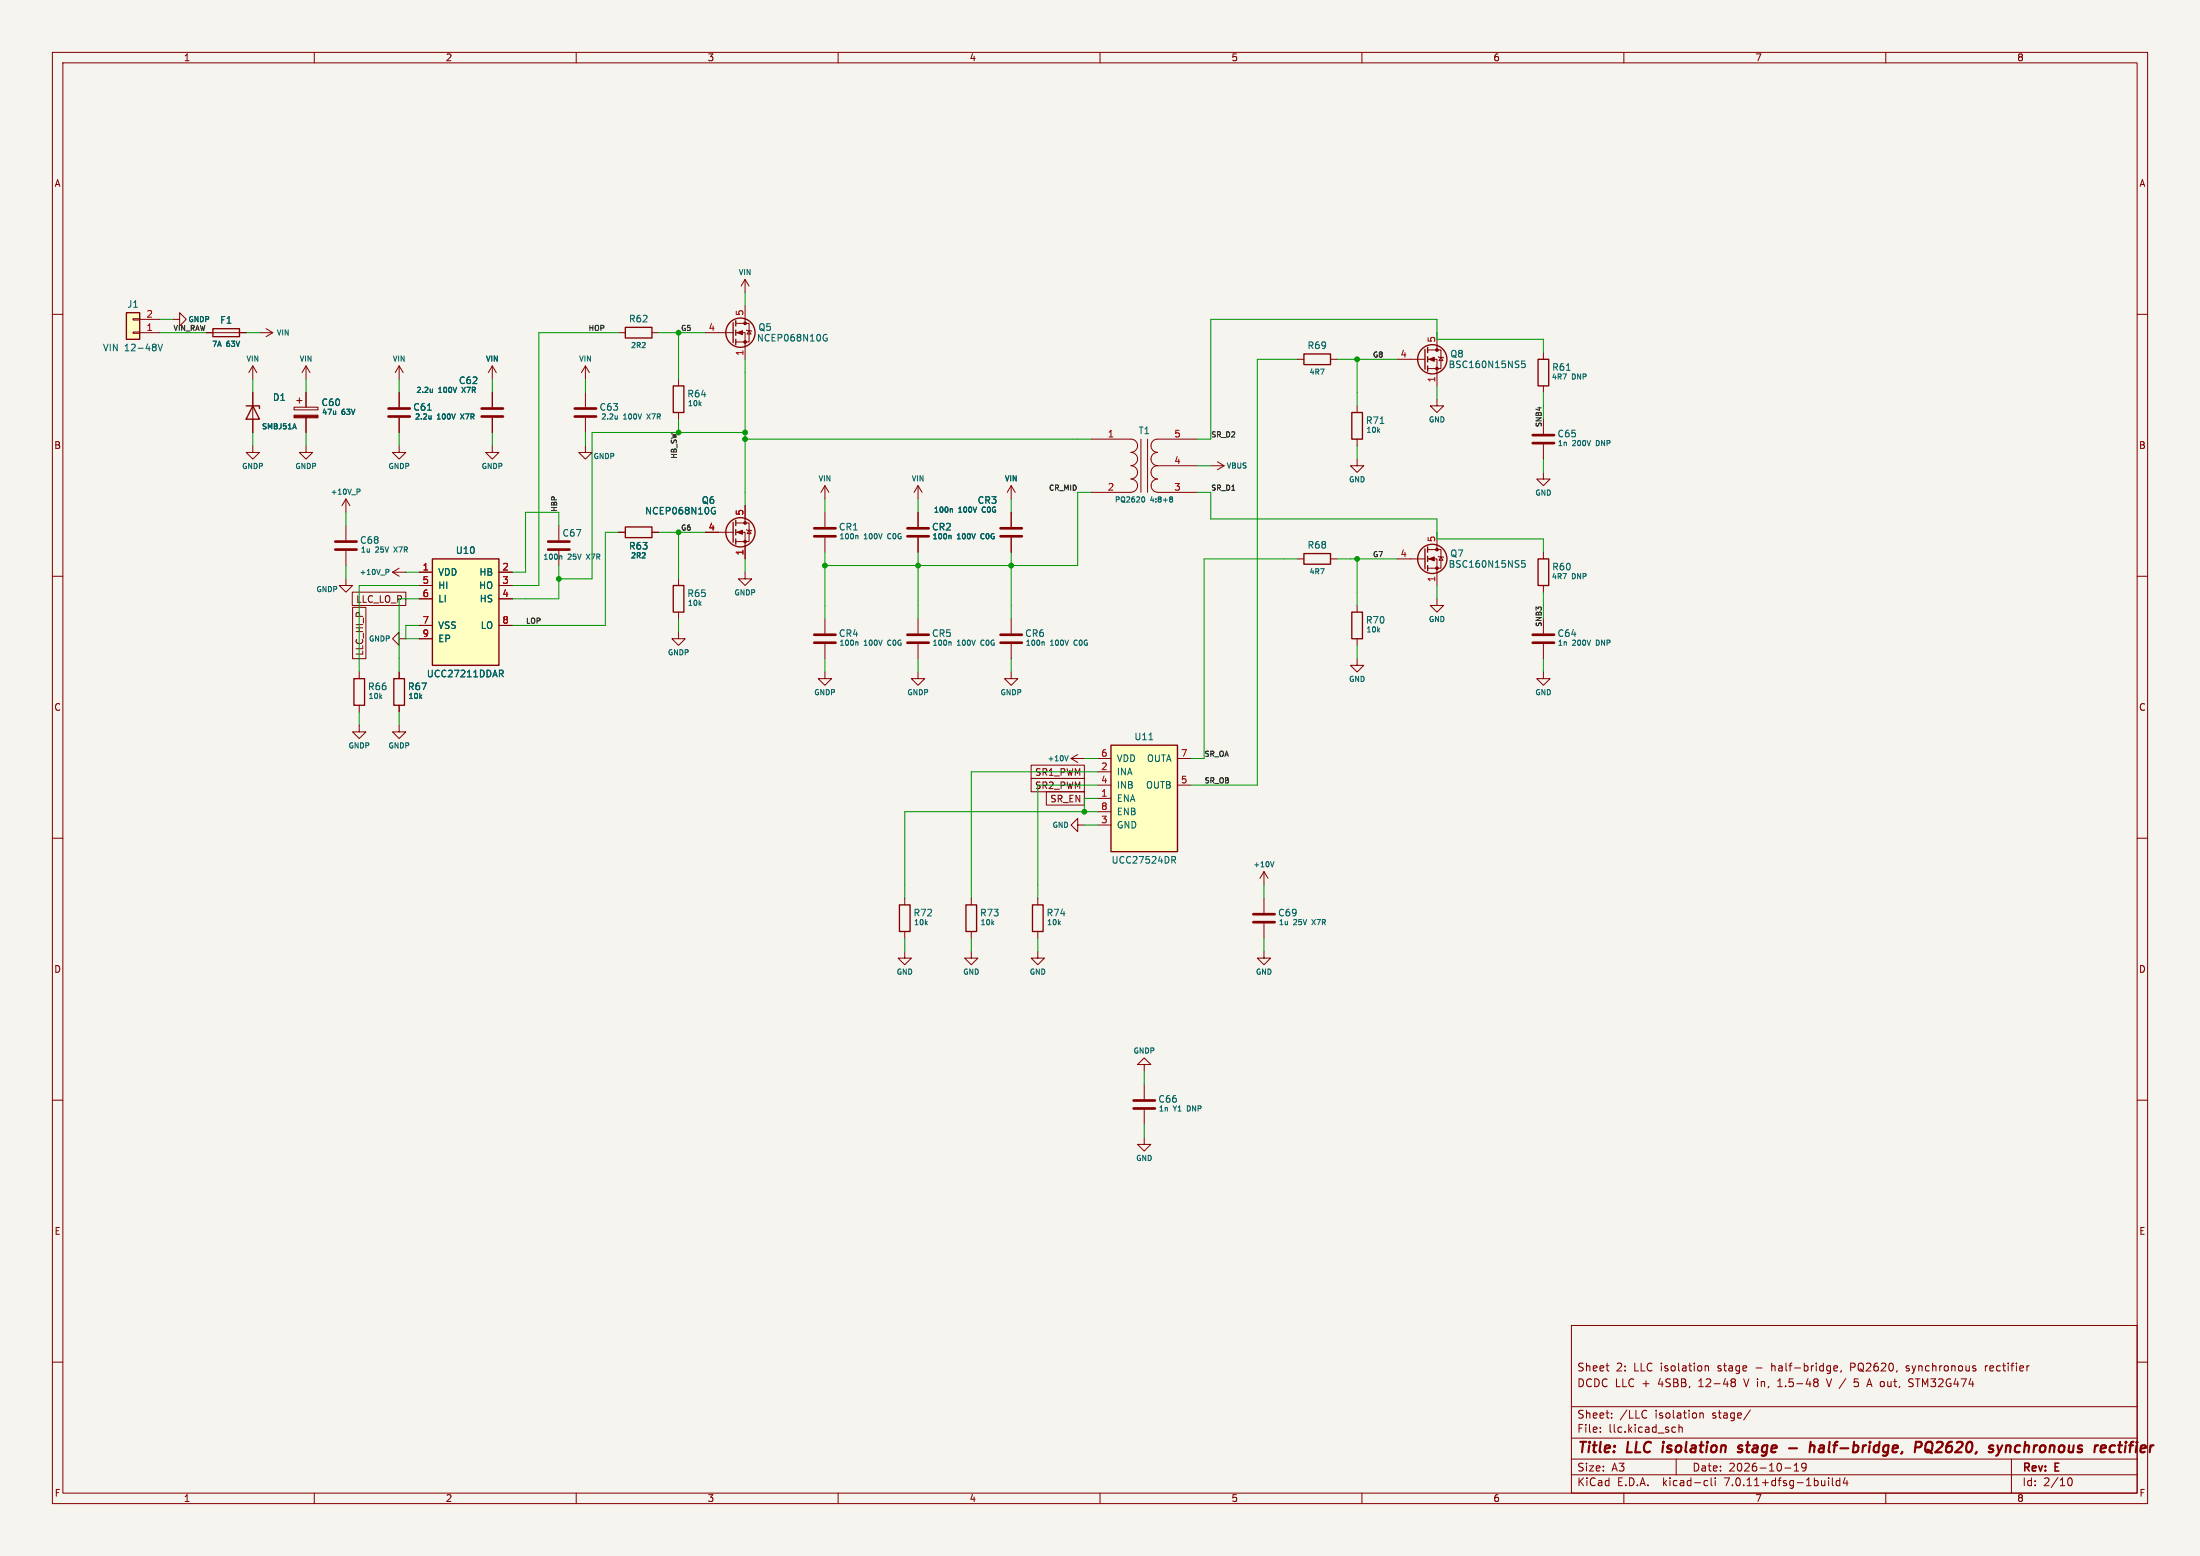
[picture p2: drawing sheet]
<svg xmlns="http://www.w3.org/2000/svg" width="420mm" height="297mm" viewBox="0 0 420 297" stroke-linecap="round" stroke-linejoin="round" font-family="sans-serif">
<path d="M0 0h420v297h-420z" fill="#f5f4ef" stroke="#f5f4ef" stroke-width=".19"/>
<g fill="none" stroke="#840000" stroke-width=".19">
<path d="M10 10h400v277h-400zM12 12h396v273h-396zM60 10v2M110 10v2M160 10v2M210 10v2M260 10v2M310 10v2M360 10v2M10 60h2M142.2 53.3l-.7 1.3M142.2 53.3v2.6"/>
<path d="M142.2 58.4v3.3M142.2 53.3l.8 1.3M408 60h2M25.4 60.8h1.3v.3h-1.3zM25.4 63.4h1.3v.2h-1.3zM26.7 63.5h3.8M26.7 61h3.8M33 61h1.3v-1.3l1.3 1.3-1.3 1.2v-1.2M39.4 63.5h7.6M48.3 69.9l-.8 1.2M48.3 69.9v2.5M48.3 74.9v7.7"/>
<path d="M48.3 69.9l.7 1.2M49.5 63.5h2.6M50.8 62.7l1.3 .8M52.1 63.5l-1.3 .8M56.1 77.7h4.6v.5h-4.6zM56.6 76.5h1.1M57.1 75.9v1.1M58.4 69.9l-.7 1.2M58.4 69.9v2.5M58.4 74.9v2.8M58.4 79.8v2.8M58.4 69.9l.8 1.2"/>
<path d="M76.2 69.9v2.5M76.2 74.9v2.8M76.2 79.8v2.8M76.2 69.9l-.8 1.2M76.2 69.9l.8 1.2M94 69.9l-.8 1.2M94 69.9v2.5M94 74.9v2.8M94 79.8v2.8M94 69.9l.7 1.2M111.8 69.9l-.8 1.2M111.8 69.9v2.5"/>
<path d="M111.8 74.9v2.8M111.8 79.8v2.8M111.8 69.9l.7 1.2M118.1 63.5h1.3M124.5 63.5h1.2M129.5 72.4v1.3M129.5 78.7v1.3M134.6 63.5h5.4M140.5 63.5h1.7v5.1M140.5 61.7h2.5v3.6h-2.5M142.5 63l1 .2M143 63.1l.4 .7h-.8z"/>
<path d="M247.6 68.6h1.3M254 68.6h1.3M259.1 77.5v1.2M266.7 68.6h5.3M272.5 68.6h1.8v5.1M272.5 66.8h2.6v3.6h-2.6M274.3 76.2v1.3h1.3l-1.3 1.2-1.3-1.2h1.3M274.3 63.5v3.3M274.6 68.1l1 .2M275.1 68.2l.4 .6h-.8zM294.6 67.3v1.3M294.6 73.7v1.2"/>
<path d="M48.3 85.1v1.3h1.2l-1.2 1.2-1.3-1.2h1.3M58.4 85.1v1.3h1.3l-1.3 1.2-1.3-1.2h1.3M66 95.3l-.7 1.2M66 95.3v2.5M66 95.3l.8 1.2M76.2 85.1v1.3h1.3l-1.3 1.2-1.3-1.2h1.3M94 85.1v1.3h1.2l-1.2 1.2-1.3-1.2h1.3M111.8 85.1v1.3h1.2l-1.2 1.2-1.3-1.2h1.3M140.5 99.8h2.5v3.6h-2.5M142.2 96.5v3.3M157.5 92.7l-.8 1.3M157.5 92.7v2.6"/>
<path d="M157.5 97.8v2.8M157.5 92.7l.7 1.3M175.3 92.7l-.8 1.3M175.3 92.7v2.6M175.3 97.8v2.8M175.3 92.7l.7 1.3M193 92.7v2.6M193 97.8v2.8M193 92.7l-.7 1.3M193 92.7l.8 1.3M208.3 83.8h7.6a1.27 1.27 0 0 1 1.3 1.3 1.27 1.27 0 0 1-1.3 1.3 1.26 1.26 0 0 1 1.3 1.2 1.26 1.26 0 0 1-1.3 1.3M215.9 91.4a1.26 1.26 0 0 1 1.3 1.3 1.26 1.26 0 0 1-1.3 1.3h-7.6"/>
<path d="M215.9 88.9a1.26 1.26 0 0 1 1.3 1.3 1.26 1.26 0 0 1-1.3 1.2M217.8 83.8v10.2M219.1 83.8v10.2M221 94h7.6M221 91.4a1.26 1.26 0 0 0-1.2 1.3 1.26 1.26 0 0 0 1.2 1.3M228.6 88.9h-7.6a1.26 1.26 0 0 0-1.3 1.3 1.26 1.26 0 0 0 1.3 1.2M228.6 83.8h-7.6a1.27 1.27 0 0 0-1.3 1.3 1.27 1.27 0 0 0 1.3 1.3 1.26 1.26 0 0 0-1.3 1.2 1.26 1.26 0 0 0 1.3 1.3M231.1 88.9h2.6M232.4 88.1l1.3 .8M233.7 88.9l-1.3 .8M259.1 87.6v1.3h1.2l-1.2 1.3-1.3-1.3h1.3M259.1 83.8v1.3"/>
<path d="M294.6 90.2v1.2h1.3l-1.3 1.3-1.2-1.3h1.2M294.6 80v2.8M294.6 84.8v2.8M10 110h2M66 110.5v1.3h1.3l-1.3 1.2-1.2-1.2h1.2M66 100.3v2.8M66 105.2v2.8M67.2 113h10.3v2.6h-10.3zM67.3 115.9h2.6v9.8h-2.6zM74.9 109.2l1.3 .8M74.9 109.2h2.6M76.2 108.5l-1.3 .7"/>
<path d="M80 109.2h2.5M80 111.8h2.5M80 114.3h2.5M80 119.4h2.5M95.2 109.2h2.6M95.2 111.8h2.6M95.2 114.3h2.6M95.2 119.4h2.6M106.7 100.3v2.8M106.7 105.2v2.8M118.1 101.6h1.3M124.5 101.6h1.2"/>
<path d="M129.5 110.5v1.3M129.5 116.8v1.3M134.6 101.6h5.4M140.5 101.6h1.7v5.1M142.2 109.2v1.3h1.3l-1.3 1.3-1.2-1.3h1.2M142.5 101.1l1 .2M143 101.2l.4 .7h-.8zM157.5 102.6v2.8M157.5 118.1v2.8M175.3 102.6v2.8M175.3 118.1v2.8M193 102.6v2.8"/>
<path d="M193 118.1v2.8M247.6 106.7h1.3M254 106.7h1.3M259.1 115.6v1.2M266.7 106.7h5.3M272.5 106.7h1.8v5.1M272.5 104.9h2.6v3.6h-2.6M274.3 114.3v1.3h1.3l-1.3 1.2-1.3-1.2h1.3M274.3 101.6v3.3M274.6 106.2l1 .2M275.1 106.3l.4 .6h-.8zM294.6 105.4v1.3"/>
<path d="M294.6 111.8v1.2M294.6 118.1v2.8M408 110h2M68.6 138.4v1.3h1.2l-1.2 1.3-1.3-1.3h1.3M68.6 128.3v1.2M68.6 134.6v1.3M76.2 138.4v1.3h1.3l-1.3 1.3-1.3-1.3h1.3M76.2 121.9v-1.2l-1.3 1.2 1.3 1.3v-1.3h1.3M76.2 128.3v1.2M76.2 134.6v1.3M80 121.9h2.5M129.5 120.7v1.2h1.3l-1.3 1.3-1.2-1.3h1.2"/>
<path d="M157.5 128.3v1.2h1.2l-1.2 1.3-1.3-1.3h1.3M157.5 122.9v2.8M175.3 128.3v1.2h1.2l-1.2 1.3-1.3-1.3h1.3M175.3 122.9v2.8M193 128.3v1.2h1.3l-1.3 1.3-1.2-1.3h1.2M193 122.9v2.8M259.1 125.7v1.3h1.2l-1.2 1.3-1.3-1.3h1.3M259.1 121.9v1.3M294.6 128.3v1.2h1.3l-1.3 1.3-1.2-1.3h1.2M294.6 122.9v2.8M10 160h2M196.8 148.6h10.2v2.5h-10.2z"/>
<path d="M196.8 146h10.2v2.6h-10.2zM199.7 151.1h7.3v2.6h-7.3zM204.5 144.8h2.5M204.5 144.8l1.2 .7M205.7 157.5v-1.3l-1.2 1.3 1.2 1.3v-1.3h1.3M205.7 144l-1.2 .8M209.5 152.4h2.6M209.5 147.3h2.6M209.5 157.5h2.6M209.5 149.9h2.6M209.5 144.8h2.6M209.5 154.9h2.6"/>
<path d="M224.8 149.9h2.5M224.8 144.8h2.5M408 160h2M172.7 171.5v1.2M172.7 177.8v1.3M185.4 171.5v1.2M185.4 177.8v1.3M198.1 171.5v1.2M198.1 177.8v1.3M241.3 166.4v2.5M241.3 171.5v2.7M241.3 176.3v2.8"/>
<path d="M241.3 166.4l-.8 1.2M241.3 166.4l.8 1.2M172.7 181.6v1.3h1.3l-1.3 1.3-1.3-1.3h1.3M185.4 181.6v1.3h1.3l-1.3 1.3-1.3-1.3h1.3M198.1 181.6v1.3h1.3l-1.3 1.3-1.3-1.3h1.3M241.3 181.6v1.3h1.3l-1.3 1.3-1.3-1.3h1.3M10 210h2M218.4 217.2v1.2h1.3l-1.3 1.3-1.2-1.3h1.2M218.4 203.2h1.3l-1.3-1.3-1.2 1.3h1.2v1.3M218.4 207v2.8M218.4 211.8v2.8M408 210h2"/>
<path d="M10 260h2M300 253h108v32h-108zM408 260h2M300 278.5h108M300 274.5h108M300 268.5h108M305.5 273.2v.2M305.5 272.5v.1M306.6 260.7h.6M307 261.7h.2M307.7 270.5v.2M307.7 269.8v.1"/>
<path d="M314.1 269.2l.3 .1M314.4 270.5l-.3 .2M319.4 272.4l.5 .1M319.9 273.3l-.5 .1M320 278.5v3M320.5 272.5l.2-.1 .4 .1 .1 .9M320.5 271.9v1.5M324.5 269.7v1M324.5 269.8l.2-.1 .4 .1 .1 .9M325.5 260.8l.2-.1 .4 .1 .1 .9M325.5 260.7v1M330.5 263.7l.2 .1"/>
<path d="M330.5 263.3l.2-.1 .5 .1 .1 .2-.3 .3M330.7 263.8h.3M330.7 263.8l-.2 .2M331 263.8l.3 .3-.1 .4-.2 .2-.5-.2M334.2 269.1l-1.3 1.9M339.4 264.7h.8M339.7 263.4l-.3 .2M342.5 279.7l.4-.4v1.5M344.8 279.9l-.3 .3h-.3l-.3-.3 .2-.5 .4-.1 .2 .1a.99 .99 0 0 1-.3 1.4h-.3M346.5 263.2h.3l.3 .3-.3 .3M346.5 263.8h.3M346.8 263.8l.2 .2 .1 .4-.3 .3h-.3"/>
<path d="M348.7 263.2l.5 1.5M350.1 261.2l.7-.2-.1-.2-.4-.1-.2 .2 .1 .7h.5M351.5 261.6l-.1 .3M353.3 261h.6M353.9 260.2h-.6v1.5M353.9 264.5l.6 .2M354.7 263.2h-.7l-.1 .7 .6-.1M356.5 264.3h.7M356.9 263.2l.5 1.5M363.9 261.6l.4 .1M364.1 260.7l-.2 .2 .2 .3M364.4 263.8l.7 .2 .1 .4-.3 .3-.5-.1"/>
<path d="M365.2 263.3l-.5-.1-.3 .1M379 260.7v1M379.4 260.7l-.2 .1-.2 .2M384 278.5v6.5M60 285v2M110 285v2M160 285v2M210 285v2M260 285v2M300 281.5h108M310 285v2M325.6 282.6l.4 .1"/>
<path d="M326 283.5l-.4 .1M326.7 282.1v1.3l.2 .2M327.4 282.1v.1M327.4 282.6v1M340.7 280.2h1.2M342.5 280.8h.9M349.1 282.1v.1M349.1 282.6v1M349.8 282.1v1.3l.2 .2M351.2 282.7l-.4-.1-.3 .3 .2 .6h.5M351.2 282.1v1.5M352.2 282l-.3 1.1h.9"/>
<path d="M352.6 282.6v1M360 285v2M394.7 282.7l.2-.5 .2-.1a.8 .8 0 0 1 .5 .7 .8 .8 0 0 1-.5 .8l-.2-.2-.2-.4"/>
</g>
<g fill="none" stroke="#840000" stroke-width=".4">
<path d="M317.5 275.9l-.2 1.3M332.6 276a.49 .49 0 0 0-.8 .3l.1 .1 .5 .1 .2 .3-.3 .4-.6-.1M341.5 276.4h1.5M345.6 276.1a.49 .49 0 0 1 .8 .1l-.1 1M345.7 275.2l-.3 2M348 275.9l-.6 .1M348 276.4h-.5a.4 .4 0 0 0-.3 .4 .4 .4 0 0 0 .2 .4l.7-.1M365.6 276.3h.8a.55 .55 0 0 0 .5-.5 .55 .55 0 0 0-.4-.6h-.7l-.3 2M367.9 276.7l.3 .1 .3 .3M368.5 277.1l.3 .3M368.8 276.5l-.3 .6M368.9 275.5l-.2-.2a.73 .73 0 0 0-1.1 .6v1l.3 .3 .6-.1"/>
<path d="M381.3 275.9l.3 1.3M381.6 277.2l-.2 .5M382.3 275.9l-.7 1.3M383 276.1a.49 .49 0 0 1 .8 .1l-.1 1M383 275.9l-.1 1.3M403 276h.8M403.6 277.1l-.6 .1M404.4 275.9h.7M404.7 275.2l-.2 1.7 .3 .3"/>
</g>
<g fill="none" stroke="#840000" stroke-width=".25">
<path d="M24.1 59.7h2.6v5.1h-2.6zM40.6 62.7h5.1v1.6h-5.1zM47 77.5h2.5v.5M48.3 77.5l1.2 2.5h-2.5zM119.4 62.5h5.1v2h-5.1zM128.5 73.7h2.1v5h-2.1zM140 61.6v3.8M140.5 61.2v1M140.5 63v1M140.5 64.8v1M248.9 67.6h5.1v2h-5.1zM258.1 78.7h2v5.1h-2z"/>
<path d="M272 66.7v3.8M272.5 66.3v1M272.5 68.1v1M272.5 69.9v1M293.6 68.6h2.1v5.1h-2.1zM140 99.7v3.8M140.5 99.3v1M82.5 106.7h12.7v20.3h-12.7zM119.4 100.6h5.1v2h-5.1zM128.5 111.8h2.1v5h-2.1zM140.5 101.1v1M140.5 102.9v1"/>
<path d="M248.9 105.7h5.1v2h-5.1zM258.1 116.8h2v5.1h-2zM272 104.8v3.8M272.5 104.4v1M272.5 106.2v1M272.5 108v1M293.6 106.7h2.1v5.1h-2.1zM67.6 129.5h2v5.1h-2zM75.2 129.5h2v5.1h-2zM212.1 142.2h12.7v20.4h-12.7zM171.7 172.7h2v5.1h-2zM184.4 172.7h2v5.1h-2z"/>
<path d="M197.1 172.7h2v5.1h-2z"/>
<circle cx="141.4" cy="63.5" r="2.79"/>
<circle cx="273.4" cy="68.6" r="2.79"/>
<circle cx="141.4" cy="101.6" r="2.79"/>
<circle cx="273.4" cy="106.7" r="2.79"/>
</g>
<g fill="#840000" stroke="#840000" stroke-width=".19">
<path d="M272.8 106.7l1-.4v.8z"/>
<path d="M272.8 68.6l1-.4v.8z"/>
<path d="M140.7 63.5l1-.4v.8z"/>
<path d="M140.7 101.6l1-.4v.8z"/>
<path d="M56.1 79.2h4.6v.6h-4.6z"/>
<circle cx="274.3" cy="108.5" r=".25"/>
<circle cx="274.3" cy="104.9" r=".25"/>
<circle cx="274.3" cy="70.4" r=".25"/>
<circle cx="274.3" cy="66.8" r=".25"/>
<circle cx="142.2" cy="65.3" r=".25"/>
<circle cx="142.2" cy="61.7" r=".25"/>
<circle cx="142.2" cy="103.4" r=".25"/>
<circle cx="142.2" cy="99.8" r=".25"/>
</g>
<g fill="none" stroke="#006464" stroke-width=".19">
<path d="M30.2 65.7l.4 1.3 .4-1.3M81.6 78.3h.7M82.3 79.3v.7M82.3 79.9l-.1 .1M82.6 74.2v.7M82.6 74.8l-.2 .1M117.9 79.3v.7M117.9 79.9l-.2 .1M157.7 64.6h.2v.4l-.3 .1-.4-.2M157.9 63.9l-.3-.1-.4 .2M291.1 68.9h-.6v.6l.1-.1h.5l.1 .2-.1 .5-.2 .1-.4-.1M299 70.7h.8"/>
<path d="M68.2 93.3h.3l.2 .2-.1 .3-.4 .1M136.3 97.6h.3l-.1 .5h-.3l-.3-.2M181.5 97.1l.3 .2v.5M218.2 94.8a.53 .53 0 0 1 .3 .5 .53 .53 0 0 1-.3 .5M223.5 94.8l.4 .2-.2 .3M223.5 95.3h.2M223.7 95.3l.2 .3-.4 .2M263.5 80.8h.7M73.7 108.7h.4l.2 .2-.1 .3h-.5M107 106.1l.3 .1v.6M163.5 102.2l.3 .1v.6M181.3 102.2l.3 .1v.6"/>
<path d="M291.1 107h-.6v.6l.1-.1h.5l.1 .2-.1 .5-.2 .1-.4-.1M95.3 127.9h.5l.3 .3-.2 .3-.6 .1M95.6 128.6l.5 .6M163.5 122.5l.3 .2v.5M181.3 122.5l.3 .2v.5M199.1 122.5l.2 .2v.5M203.9 144.2l-.3 1M219.3 141.2h.8M223.7 163.5h.5l.2 .2-.1 .4-.6 .1M224 164.2l.4 .6M243.2 164.5l-.3 1"/>
</g>
<g fill="none" stroke="#840000" stroke-width=".51">
<path d="M74.2 79.5h4M74.2 78h4M91.9 79.5h4.1M91.9 78h4.1M109.7 79.5h4.1M109.7 78h4.1M292.6 84.6h4.1M292.6 83.1h4.1M64 104.9h4.1M64 103.4h4.1M104.6 104.9h4.1M104.6 103.4h4.1"/>
<path d="M155.4 102.4h4.1M155.4 100.8h4.1M173.2 102.4h4.1M173.2 100.8h4.1M191 102.4h4.1M191 100.8h4.1M155.4 122.7h4.1M155.4 121.2h4.1M173.2 122.7h4.1M173.2 121.2h4.1M191 122.7h4.1M191 121.2h4.1"/>
<path d="M292.6 122.7h4.1M292.6 121.2h4.1M239.3 176h4M239.3 174.5h4M216.4 211.6h4.1M216.4 210.1h4.1"/>
</g>
<g fill="#ffffc2" stroke="#ffffc2" stroke-width=".19">
<path d="M212.1 142.2h12.7v20.4h-12.7z"/>
<path d="M82.5 106.7h12.7v20.3h-12.7z"/>
<path d="M24.1 59.7h2.6v5.1h-2.6z"/>
</g>
<g fill="none" stroke="#009600" stroke-width=".19">
<path d="M142.2 55.9v2.5M30.5 63.5h8.9M30.5 61h2.5M47 63.5h2.5M48.3 72.4v2.5M58.4 72.4v2.5M76.2 72.4v2.5M94 72.4v2.5M111.8 72.4v2.5M118.1 63.5h-15.2v48.3h-5.1M125.7 63.5h8.9M129.5 63.5v8.9"/>
<path d="M142.2 68.6v27.9M247.6 68.6h-7.6v81.3h-12.7M255.3 68.6h11.4M259.1 68.6v8.9M274.3 73.7v2.5M294.6 67.3v-2.5h-20.3v-3.8h-43.2v22.8h-2.5M294.6 74.9v5.1M48.3 82.6v2.5M58.4 82.6v2.5M66 97.8v2.5M76.2 82.6v2.5M94 82.6v2.5"/>
<path d="M111.8 82.6v2.5M129.5 80v2.6M142.2 82.6h-29.2v27.9h-6.3M142.2 83.8h66.1M157.5 95.3v2.5M175.3 95.3v2.5M193 95.3v2.5M208.3 94h-2.6v14h-48.2M228.6 94h2.5v5.1h43.2v3.8h20.3v2.5M228.6 88.9h2.5M259.1 85.1v2.5M294.6 87.6v2.6"/>
<path d="M66 108v2.5M77.5 109.2h2.5M80 114.3h-3.8v14M80 111.8h-11.4v16.5M80 119.4h-2.5v2.5h2.5M106.7 100.3v-2.5h-6.4v11.4h-2.5M106.7 108v6.3h-8.9M118.1 101.6h-2.5v17.8h-17.8M125.7 101.6h8.9M129.5 101.6v8.9M129.5 118.1v2.6M142.2 106.7v2.5"/>
<path d="M157.5 105.4v12.7M175.3 105.4v12.7M193 105.4v12.7M247.6 106.7h-17.7v38.1h-2.6M255.3 106.7h11.4M259.1 106.7v8.9M274.3 111.8v2.5M294.6 113v5.1M68.6 135.9v2.5M76.2 135.9v2.5M157.5 125.7v2.6M175.3 125.7v2.6"/>
<path d="M193 125.7v2.6M259.1 123.2v2.5M294.6 125.7v2.6M207 144.8h2.5M207 157.5h2.5M209.5 149.9h-11.4v21.6M209.5 147.3h-24.1v24.2M209.5 152.4h-2.5v2.5M209.5 154.9h-36.8v16.6M172.7 179.1v2.5M185.4 179.1v2.5M198.1 179.1v2.5"/>
<path d="M241.3 168.9v2.6M241.3 179.1v2.5M218.4 204.5v2.5M218.4 214.6v2.6"/>
</g>
<g fill="#009600" stroke="#009600" stroke-width=".19">
<circle cx="193" cy="108" r=".46"/>
<circle cx="142.2" cy="83.8" r=".46"/>
<circle cx="157.5" cy="108" r=".46"/>
<circle cx="175.3" cy="108" r=".46"/>
<circle cx="259.1" cy="68.6" r=".46"/>
<circle cx="259.1" cy="106.7" r=".46"/>
<circle cx="207" cy="154.9" r=".46"/>
<circle cx="129.5" cy="63.5" r=".46"/>
<circle cx="129.5" cy="82.6" r=".46"/>
<circle cx="142.2" cy="82.6" r=".46"/>
<circle cx="106.7" cy="110.5" r=".46"/>
<circle cx="129.5" cy="101.6" r=".46"/>
</g>
<g font-size="2.8" fill="#840000">
<text x="301" y="277.9">Title:</text>
<text x="310.6" y="277.9">LLC</text>
<text x="318.2" y="277.9">isolation</text>
<text x="333.5" y="277.9">stage</text>
<text x="348.7" y="277.9">half-bridge,</text>
<text x="369.6" y="277.9">PQ2620,</text>
<text x="384.6" y="277.9">synchronous</text>
<text x="405.5" y="277.9">rectifier</text>
</g>
<g font-size="2.1" fill="#840000">
<text x="301" y="262">Sheet</text>
<text x="308.5" y="262">2:</text>
<text x="311.9" y="262">LLC isolation</text>
<text x="328.2" y="262">stage</text>
<text x="335.6" y="262">-</text>
<text x="338.7" y="262">half-bridge,</text>
<text x="353.9" y="262">PQ2620,</text>
<text x="364.7" y="262">synchronous</text>
<text x="380" y="262">rectifier</text>
<text x="301" y="265">DCDC LLC +</text>
<text x="316.7" y="265">4SBB,</text>
<text x="324.5" y="265">12-48</text>
<text x="333.4" y="265">V in,</text>
<text x="340.1" y="265">1.5-48</text>
<text x="349.7" y="265">V /</text>
<text x="355.1" y="265">5</text>
<text x="357.9" y="265">A out,</text>
<text x="366" y="265">STM32G474</text>
<text x="301" y="273.7">File:</text>
<text x="301" y="271">Sheet:</text>
<text x="307.1" y="273.7">llc.kicad_sch</text>
<text x="309.2" y="271">/LLC</text>
<text x="316" y="271">isolation</text>
<text x="327" y="271">stage/</text>
<text x="301" y="281.1">Size:</text>
<text x="307.6" y="281.1">A3</text>
<text x="323" y="281.1">Date:</text>
<text x="330" y="281.1">2026-10-19</text>
<text x="386" y="281.3">Rev:</text>
<text x="392.4" y="281.3">E</text>
<text x="301" y="283.9">KiCad</text>
<text x="308.7" y="283.9">E.D.A.</text>
<text x="317.6" y="283.9">kicad-cli</text>
<text x="329.5" y="283.9">7.0.11+dfsg-1build4</text>
<text x="386" y="283.9">Id:</text>
<text x="390.1" y="283.9">2/10</text>
</g>
<g font-size="1.8" fill="#840000">
<text x="35" y="11.9">1</text>
<text x="85" y="11.9">2</text>
<text x="135" y="11.9">3</text>
<text x="185" y="11.9">4</text>
<text x="235" y="11.9">5</text>
<text x="285" y="11.9">6</text>
<text x="335" y="11.9">7</text>
<text x="385" y="11.9">8</text>
<text x="10.3" y="35.9">A</text>
<text x="408.3" y="35.9">A</text>
<text x="10.3" y="85.9">B</text>
<text x="408.2" y="85.9">B</text>
<text x="67.9" y="115.3">LLC_LO_P</text>
<text x="69.5" y="125.3" transform="rotate(-90 69.5 125.3)">LLC_HI_P</text>
<text x="10.3" y="135.9">C</text>
<text x="408.2" y="135.9">C</text>
<text x="197.5" y="148.3">SR1_PWM</text>
<text x="197.5" y="150.8">SR2_PWM</text>
<text x="200.4" y="153.4">SR_EN</text>
<text x="10.3" y="185.9">D</text>
<text x="408.2" y="185.9">D</text>
<text x="10.3" y="235.9">E</text>
<text x="408.3" y="235.9">E</text>
<text x="10.3" y="285.9">F</text>
<text x="35" y="286.9">1</text>
<text x="85" y="286.9">2</text>
<text x="135" y="286.9">3</text>
<text x="185" y="286.9">4</text>
<text x="235" y="286.9">5</text>
<text x="285" y="286.9">6</text>
<text x="335" y="286.9">7</text>
<text x="385" y="286.9">8</text>
<text x="408.3" y="285.9">F</text>
</g>
<g font-size="1.8" fill="#006464">
<text x="24.2" y="58.9">J1</text>
<text x="41.9" y="62">F1</text>
<text x="120" y="61.7">R62</text>
<text x="144.4" y="65.4">NCEP068N10G</text>
<text x="144.7" y="63.3">Q5</text>
<text x="19.6" y="67.2">VIN</text>
<text x="23.7" y="67.2">12-48V</text>
<text x="249.5" y="66.8">R69</text>
<text x="276.4" y="70.5">BSC160N15NS5</text>
<text x="276.8" y="68.4">Q8</text>
<text x="296.2" y="71">R61</text>
<text x="52" y="76.7">D1</text>
<text x="61.3" y="77.7">C60</text>
<text x="87.5" y="73.5">C62</text>
<text x="131.1" y="76">R64</text>
<text x="78.8" y="78.6">C61</text>
<text x="114.3" y="78.6">C63</text>
<text x="217.3" y="83.1">T1</text>
<text x="260.7" y="81.1">R71</text>
<text x="297.2" y="83.7">C65</text>
<text x="123" y="98.4">NCEP068N10G</text>
<text x="133.9" y="96.4">Q6</text>
<text x="160" y="101.4">CR1</text>
<text x="177.8" y="101.4">CR2</text>
<text x="186.5" y="96.4">CR3</text>
<text x="68.6" y="104">C68</text>
<text x="86.9" y="105.9">U10</text>
<text x="107.3" y="102.6">C67</text>
<text x="120" y="105.1">R63</text>
<text x="249.5" y="104.9">R68</text>
<text x="276.8" y="106.5">Q7</text>
<text x="83.6" y="110.1">VDD</text>
<text x="83.6" y="112.6">HI</text>
<text x="91.4" y="112.6">HO</text>
<text x="91.4" y="110.1">HB</text>
<text x="276.4" y="108.6">BSC160N15NS5</text>
<text x="296.2" y="109.1">R60</text>
<text x="83.6" y="115.2">LI</text>
<text x="91.5" y="115.2">HS</text>
<text x="131.1" y="114.1">R65</text>
<text x="260.7" y="119.2">R70</text>
<text x="83.6" y="120.2">VSS</text>
<text x="83.6" y="122.8">EP</text>
<text x="91.7" y="120.2">LO</text>
<text x="160" y="121.8">CR4</text>
<text x="177.8" y="121.8">CR5</text>
<text x="195.6" y="121.8">CR6</text>
<text x="297.2" y="121.8">C64</text>
<text x="70.2" y="131.9">R66</text>
<text x="77.8" y="131.9">R67</text>
<text x="81.4" y="129.5">UCC27211DDAR</text>
<text x="216.5" y="141.5">U11</text>
<text x="213.1" y="148.2">INA</text>
<text x="213.1" y="145.6">VDD</text>
<text x="218.9" y="145.6">OUTA</text>
<text x="213.1" y="153.3">ENA</text>
<text x="213.1" y="150.7">INB</text>
<text x="213.1" y="155.8">ENB</text>
<text x="218.7" y="150.7">OUTB</text>
<text x="213.1" y="158.3">GND</text>
<text x="212.1" y="165">UCC27524DR</text>
<text x="174.3" y="175.1">R72</text>
<text x="187" y="175.1">R73</text>
<text x="199.7" y="175.1">R74</text>
<text x="243.9" y="175.1">C69</text>
<text x="221" y="210.7">C66</text>
</g>
<g font-size="1.8" fill="#a90000">
<text x="27.9" y="63.2">1</text>
<text x="27.9" y="60.7">2</text>
<text x="135.2" y="63.2">4</text>
<text x="142" y="60.4" transform="rotate(-90 142 60.4)">5</text>
<text x="274.1" y="65.5" transform="rotate(-90 274.1 65.5)">5</text>
<text x="142" y="68" transform="rotate(-90 142 68)">1</text>
<text x="267.3" y="68.3">4</text>
<text x="274.1" y="73.1" transform="rotate(-90 274.1 73.1)">1</text>
<text x="211.4" y="83.6">1</text>
<text x="224.1" y="83.6">5</text>
<text x="224.1" y="88.6">4</text>
<text x="211.4" y="93.7">2</text>
<text x="224.1" y="93.7">3</text>
<text x="135.2" y="101.3">4</text>
<text x="142" y="98.5" transform="rotate(-90 142 98.5)">5</text>
<text x="142" y="106.1" transform="rotate(-90 142 106.1)">1</text>
<text x="267.3" y="106.4">4</text>
<text x="274.1" y="103.6" transform="rotate(-90 274.1 103.6)">5</text>
<text x="80.6" y="109">1</text>
<text x="80.6" y="111.5">5</text>
<text x="95.8" y="109">2</text>
<text x="95.8" y="111.5">3</text>
<text x="274.1" y="111.2" transform="rotate(-90 274.1 111.2)">1</text>
<text x="80.6" y="114">6</text>
<text x="80.6" y="119.1">7</text>
<text x="95.8" y="114">4</text>
<text x="95.8" y="119.1">8</text>
<text x="80.6" y="121.7">9</text>
<text x="210.1" y="147.1">2</text>
<text x="210.1" y="149.6">4</text>
<text x="210.1" y="144.5">6</text>
<text x="225.4" y="149.6">5</text>
<text x="225.4" y="144.5">7</text>
<text x="210.1" y="152.1">1</text>
<text x="210.1" y="154.7">8</text>
<text x="210.1" y="157.2">3</text>
</g>
<g font-size="1.4" fill="#006464">
<text x="140.9" y="52.7">VIN</text>
<text x="35.9" y="61.7">GNDP</text>
<text x="52.7" y="64.2">VIN</text>
<text x="40.4" y="66.4">7A</text>
<text x="43.2" y="66.4">63V</text>
<text x="46.9" y="69.2">VIN</text>
<text x="57.1" y="69.2">VIN</text>
<text x="74.9" y="69.2">VIN</text>
<text x="92.7" y="69.2">VIN</text>
<text x="110.4" y="69.2">VIN</text>
<text x="120.3" y="66.6">2R2</text>
<text x="249.9" y="71.7">4R7</text>
<text x="79.4" y="75.2">2.2u</text>
<text x="83.7" y="75.2">100V</text>
<text x="88.4" y="75.2">X7R</text>
<text x="131.2" y="77.7">10k</text>
<text x="296.1" y="72.6">4R7</text>
<text x="300.1" y="72.6">DNP</text>
<text x="49.9" y="82.1">SMBJ51A</text>
<text x="61.4" y="79.4">47u</text>
<text x="65.2" y="79.4">63V</text>
<text x="79.1" y="80.3">2.2u</text>
<text x="83.4" y="80.3">100V</text>
<text x="88.2" y="80.3">X7R</text>
<text x="114.7" y="80.3">2.2u</text>
<text x="119" y="80.3">100V</text>
<text x="123.7" y="80.3">X7R</text>
<text x="260.7" y="82.8">10k</text>
<text x="272.7" y="80.8">GND</text>
<text x="46.1" y="89.7">GNDP</text>
<text x="56.3" y="89.7">GNDP</text>
<text x="74" y="89.7">GNDP</text>
<text x="91.8" y="89.7">GNDP</text>
<text x="113.2" y="87.8">GNDP</text>
<text x="234.1" y="89.6">VBUS</text>
<text x="297.3" y="85.3">1n</text>
<text x="300.2" y="85.3">200V</text>
<text x="304.9" y="85.3">DNP</text>
<text x="63" y="94.6">+10V_P</text>
<text x="156.2" y="92.1">VIN</text>
<text x="173.9" y="92.1">VIN</text>
<text x="191.7" y="92.1">VIN</text>
<text x="257.4" y="92.3">GND</text>
<text x="293" y="94.8">GND</text>
<text x="178.2" y="98">100n</text>
<text x="183" y="98">100V</text>
<text x="187.7" y="98">C0G</text>
<text x="212.7" y="96.1">PQ2620</text>
<text x="219.6" y="96.1">4:8+8</text>
<text x="68.8" y="105.7">1u</text>
<text x="71.6" y="105.7">25V</text>
<text x="75.4" y="105.7">X7R</text>
<text x="103.6" y="107">100n</text>
<text x="108.4" y="107">25V</text>
<text x="112.2" y="107">X7R</text>
<text x="120.3" y="106.8">2R2</text>
<text x="160.1" y="103.1">100n</text>
<text x="164.9" y="103.1">100V</text>
<text x="169.7" y="103.1">C0G</text>
<text x="177.9" y="103.1">100n</text>
<text x="182.7" y="103.1">100V</text>
<text x="187.4" y="103.1">C0G</text>
<text x="60.3" y="113.2">GNDP</text>
<text x="68.6" y="109.9">+10V_P</text>
<text x="140.1" y="113.8">GNDP</text>
<text x="249.9" y="109.8">4R7</text>
<text x="296.1" y="110.7">4R7</text>
<text x="300.1" y="110.7">DNP</text>
<text x="131.2" y="115.8">10k</text>
<text x="272.7" y="118.9">GND</text>
<text x="70.3" y="122.6">GNDP</text>
<text x="127.4" y="125.3">GNDP</text>
<text x="160.1" y="123.4">100n</text>
<text x="164.9" y="123.4">100V</text>
<text x="169.7" y="123.4">C0G</text>
<text x="177.9" y="123.4">100n</text>
<text x="182.7" y="123.4">100V</text>
<text x="187.4" y="123.4">C0G</text>
<text x="195.7" y="123.4">100n</text>
<text x="200.5" y="123.4">100V</text>
<text x="205.2" y="123.4">C0G</text>
<text x="260.7" y="120.9">10k</text>
<text x="297.3" y="123.4">1n</text>
<text x="300.2" y="123.4">200V</text>
<text x="304.9" y="123.4">DNP</text>
<text x="257.4" y="130.4">GND</text>
<text x="70.2" y="133.6">10k</text>
<text x="77.9" y="133.6">10k</text>
<text x="155.3" y="132.9">GNDP</text>
<text x="173.1" y="132.9">GNDP</text>
<text x="190.9" y="132.9">GNDP</text>
<text x="293" y="132.9">GND</text>
<text x="66.4" y="143.1">GNDP</text>
<text x="74" y="143.1">GNDP</text>
<text x="199.9" y="145.5">+10V</text>
<text x="200.8" y="158.2">GND</text>
<text x="239.2" y="165.7">+10V</text>
<text x="174.4" y="176.8">10k</text>
<text x="187.1" y="176.8">10k</text>
<text x="199.8" y="176.8">10k</text>
<text x="244" y="176.8">1u</text>
<text x="246.9" y="176.8">25V</text>
<text x="250.7" y="176.8">X7R</text>
<text x="171.1" y="186.2">GND</text>
<text x="183.8" y="186.2">GND</text>
<text x="196.5" y="186.2">GND</text>
<text x="239.6" y="186.2">GND</text>
<text x="216.3" y="201.3">GNDP</text>
<text x="221.1" y="212.3">1n</text>
<text x="224" y="212.3">Y1</text>
<text x="226.8" y="212.3">DNP</text>
<text x="216.8" y="221.8">GND</text>
</g>
<g font-size="1.4" fill="#0f0f0f">
<text x="33" y="63.2">VIN_RAW</text>
<text x="112.2" y="63.2">HOP</text>
<text x="129.9" y="63.2">G5</text>
<text x="262" y="68.3">G8</text>
<text x="231.1" y="83.5">SR_D2</text>
<text x="294.4" y="81.7" transform="rotate(-90 294.4 81.7)">SNB4</text>
<text x="129.3" y="87.7" transform="rotate(-90 129.3 87.7)">HB_SW</text>
<text x="200.1" y="93.7">CR_MID</text>
<text x="231.1" y="93.7">SR_D1</text>
<text x="106.4" y="97.8" transform="rotate(-90 106.4 97.8)">HBP</text>
<text x="129.9" y="101.3">G6</text>
<text x="262" y="106.4">G7</text>
<text x="100.3" y="119.1">LOP</text>
<text x="294.4" y="119.8" transform="rotate(-90 294.4 119.8)">SNB3</text>
<text x="229.9" y="149.6">SR_OB</text>
<text x="229.9" y="144.5">SR_OA</text>
</g>
</svg>
